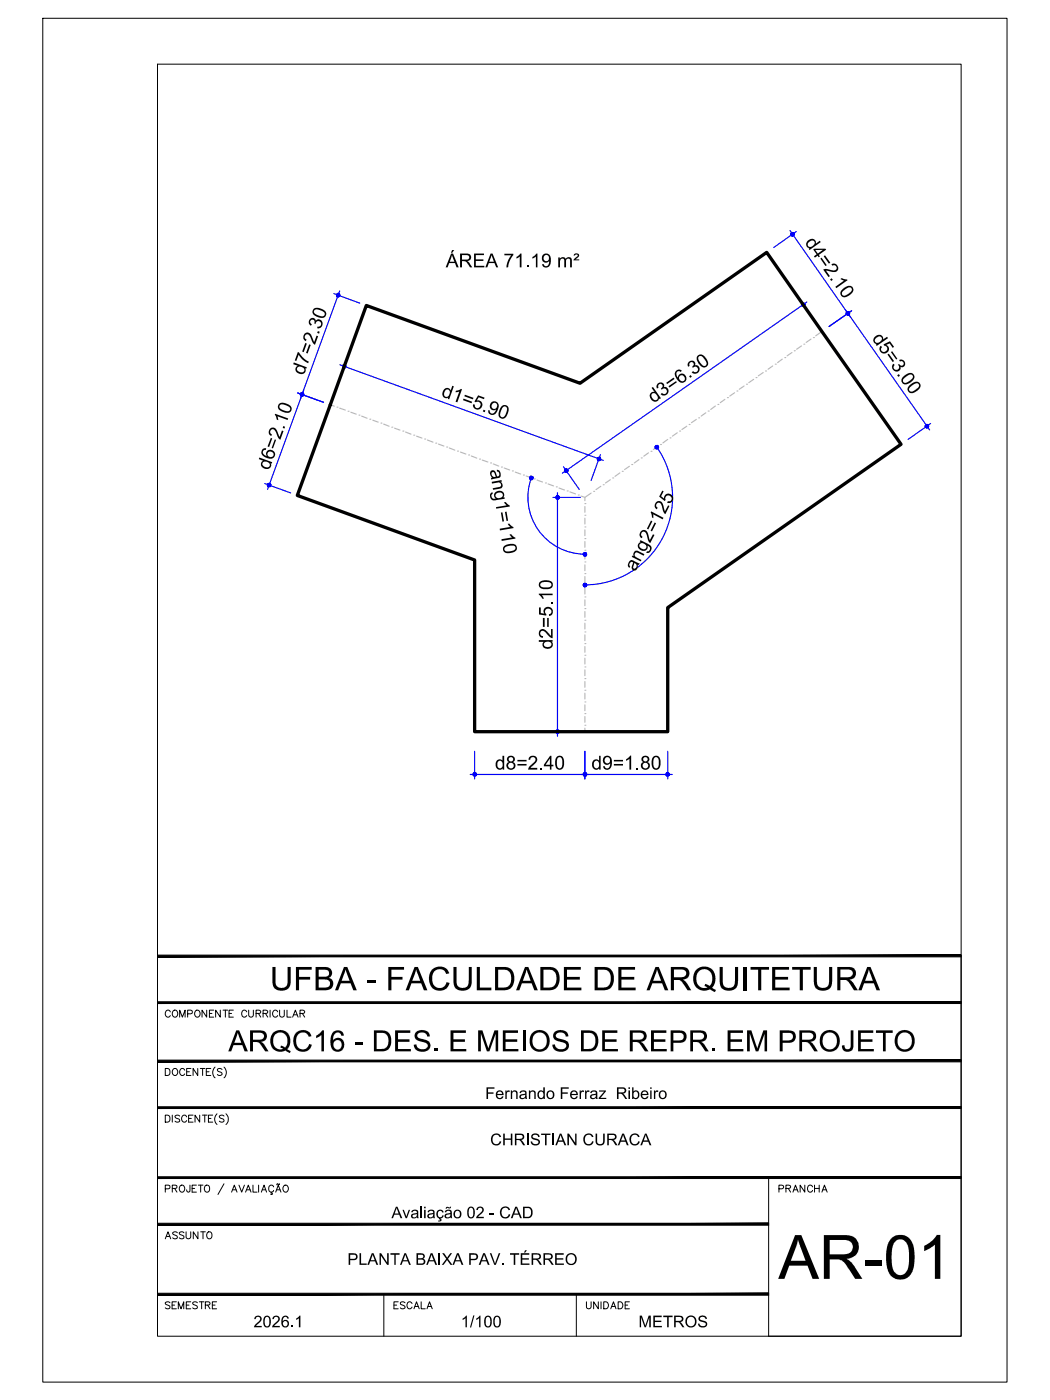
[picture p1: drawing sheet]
<svg xmlns="http://www.w3.org/2000/svg" width="229mm" height="305mm" viewBox="0 0 229 305" stroke-linecap="round" stroke-linejoin="round" font-family="sans-serif">
<!-- layer: ARQ_EIXO CINZA 04 -->
<g fill="none" stroke="#bababa" stroke-width=".25">
<path d="M168.2 79.7l-1 .7M168.8 79.3h.1M170.3 78.2l-1 .8M170.9 77.9h.1M172.4 76.8l-1 .7M172.9 76.4h.1M174.5 75.3l-1.1 .7M175 74.9h.1M176.6 73.8l-1.1 .7M177.1 73.5h.1M178.9 72.2l-1.3 .9M71.9 88.1l.9 .3"/>
<path d="M73.4 88.6h.1M74 88.9l1.2 .4M75.8 89.5h.1M76.4 89.7l1.2 .5M78.1 90.4h.1M78.7 90.6l1.2 .5M80.5 91.3h.1M81.2 91.5l1.1 .4M82.9 92.1h.1M83.5 92.3l1.2 .5M85.3 93h.1M85.9 93.2l1.2 .4"/>
<path d="M87.7 93.9h.1M88.3 94.1l1.2 .4M90.1 94.7h.1M90.7 95l1.2 .4M92.5 95.6h.1M93 95.8l1.3 .5M94.9 96.5h.1M95.5 96.7l1.1 .4M97.2 97.3h.1M97.8 97.5l1.2 .5M99.6 98.2h.1M100.2 98.4l1.2 .4"/>
<path d="M102 99.1h.1M102.6 99.3l1.2 .4M104.4 99.9h.1M139.6 99.7h.1M141.2 98.6l-1 .7M141.7 98.3h.1M143.3 97.2l-1.1 .7M143.8 96.8h.1M145.4 95.7l-1.1 .7M145.9 95.3h.1M147.4 94.2l-1 .8M148 93.9h.1"/>
<path d="M149.5 92.8l-1 .7M150 92.4h.1M151.6 91.3l-1.1 .7M152.1 91h.1M153.7 89.9l-1 .7M154.2 89.5h.1M156.3 88.1h.1M157.8 87l-1 .7M158.4 86.6h.1M159.9 85.5l-1 .7M160.4 85.1h.1M162 84l-1 .8"/>
<path d="M162.5 83.7h.1M164.1 82.6l-1.1 .7M164.6 82.2h.1M166.2 81.1l-1.1 .7M166.7 80.8h.1M105 100.2l1.2 .4M114.6 103.6l1.1 .5M116.3 104.3h.1M116.9 104.5l1.2 .4M118.7 105.2h.1M119.3 105.4l1.2 .4M121.1 106h.1"/>
<path d="M121.7 106.3l1.2 .4M123.5 106.9h.1M124.1 107.1l1.2 .4M125.9 107.8h.1M126.5 108l.8 .3M127.3 119.8h.1M127.3 117.3h.1M127.3 114.7h.1M127.3 112.2h.1M127.3 109.6h.1M127.3 110.3v1.2M127.3 112.8v1.3"/>
<path d="M127.3 115.4v1.2M127.3 117.9v1.3M128.7 107.4l-1.4 .9v.7M129.2 107h.1M130.8 105.9l-1 .7M131.3 105.5h.1M132.9 104.4l-1.1 .8M133.4 104.1h.1M135 103l-1.1 .7M135.5 102.6h.1M137 101.5l-1 .7M137.5 101.1h.1"/>
<path d="M139.1 100.1l-1 .7M127.3 137.6h.1M127.3 135h.1M127.3 132.5h.1M127.3 130h.1M127.3 127.4h.1M127.3 124.9h.1M127.3 122.3h.1M127.3 120.4v1.3M127.3 123v1.2M127.3 125.5v1.3M127.3 128.1v1.2"/>
<path d="M127.3 130.6v1.3M127.3 133.1v1.3M127.3 135.7v1.2M127.3 138.2v1.3M127.3 157.9h.1M127.3 155.4h.1M127.3 152.8h.1M127.3 150.3h.1M127.3 147.7h.1M127.3 145.2h.1M127.3 142.7h.1M127.3 140.1h.1"/>
<path d="M127.3 140.8v1.2M127.3 143.3v1.3M127.3 145.8v1.3M127.3 148.4v1.2M127.3 150.9v1.3M127.3 153.5v1.2M127.3 156v1.3M127.3 158.5v.8"/>
</g>
<!-- layer: COTA AZUL -->
<g fill="none" stroke="#00f" stroke-width=".25">
<path d="M172 50.2l30.4 43.4M173.4 50.4l-5 3.5M72.7 63.9l5.6 2.1M74 63.3l-15.7 43.3M74 79.4l57.4 20.8M75.3 78.8l-2.1 5.7M174.3 65.5l3.5 4.9M175.7 65.7l-53.3 37.3M185.4 67.6l-4.9 3.5M64.8 85.6l5.6 2M130.7 99l-2 5.6M143 97.3a19.1 19.1 0 0 1-15.6 30"/>
<path d="M202.6 92.2l-4.9 3.5M57.7 105.3l5.6 2M115.7 104a12.4 12.4 0 0 0 11.7 16.7M120.4 108.3h6M121.4 107.3v53M122.7 101.6l3.4 5M120.4 159.3h6M102.4 168.6h43.9M103.3 163.6v6M127.3 163.6v6M145.4 163.6v6"/>
</g>
<g fill="#00f" stroke="#00f" stroke-width=".22">
<path d="M74.6 79.6v.2h.4zM74.6 79.8h.4l-.3 .2zM74.7 80l.1 .1 .2-.3z"/>
<path d="M75 79.8l-.2 .3h.2zM75 79.8l.2 .3h-.2zM75 79.8l.2 .3 .1-.2z"/>
<path d="M75 79.8l.3 .1v-.2zM75 79.8l.2-.3 .1 .2zM75.1 79.4l-.1 .4 .2-.3z"/>
<path d="M74.9 79.4l.1 .4 .1-.4zM74.7 79.5l.2-.1 .1 .4zM74.7 79.5l-.1 .1 .4 .2z"/>
<path d="M130.4 99.9l.4 .1v-.1zM130.4 99.9l.3-.2 .1 .2zM130.5 99.6l-.1 .3 .3-.2z"/>
<path d="M130.3 99.6l.1 .3 .1-.3zM130.2 99.7l.1-.1 .1 .3zM130.2 99.7l-.2 .1 .4 .1z"/>
<path d="M130 99.8v.2l.4-.1zM130 100l.4-.1-.3 .3zM130.4 99.9l-.3 .3 .2 .1z"/>
<path d="M130.4 99.9l-.1 .4h.2zM130.4 99.9l.2 .3-.1 .1zM130.4 99.9l.2 .3 .2-.2z"/>
<path d="M121.2 108l.2 .3v-.4zM121.2 108l.2 .3-.3-.2zM121.1 108.1l-.1 .2h.4z"/>
<path d="M121 108.3l.1 .2 .3-.2zM121.1 108.5l.3-.2-.2 .3zM121.4 108.3l-.2 .3 .2 .1z"/>
<path d="M121.4 108.3v.4l.2-.1zM121.4 108.3l.3 .2-.1 .1zM121.4 108.3l.3 .2 .1-.2z"/>
<path d="M121.4 108.3h.4l-.1-.2zM121.6 108l.1 .1-.3 .2zM121.4 107.9v.4l.2-.3z"/>
<path d="M121.4 159.3v.4l.2-.1zM121.4 159.3l.3 .2-.1 .1zM121.4 159.3l.3 .2 .1-.2z"/>
<path d="M121.4 159.3h.4l-.1-.2zM121.6 159l.1 .1-.3 .2zM121.4 158.9v.4l.2-.3z"/>
<path d="M121.2 159l.2 .3v-.4zM121.1 159.1l.1-.1 .2 .3zM121.1 159.1l-.1 .2h.4z"/>
<path d="M121 159.3l.1 .2 .3-.2zM121.1 159.5l.3-.2-.2 .3zM121.4 159.3l-.2 .3 .2 .1z"/>
<path d="M122.9 102.7l.2 .1 .2-.4zM123.3 102.4v.4h-.2zM123.3 102.4v.4l.2-.1z"/>
<path d="M123.3 102.4l.2 .3 .1-.1zM123.3 102.4h.4l-.1 .2zM123.3 102.4h.4l-.1-.2z"/>
<path d="M123.4 102.1l-.1 .3 .3-.2zM123.2 102.1h.2l-.1 .3zM123.1 102.2l.2 .2-.1-.3z"/>
<path d="M123.1 102.2l-.2 .1 .4 .1zM122.9 102.3l.4 .1-.4 .1zM122.9 102.5v.2l.4-.3z"/>
<path d="M174.6 66.5l.1 .2 .2-.4zM174.9 66.3v.4h-.2zM174.9 66.3v.4l.2-.1z"/>
<path d="M174.9 66.3l.2 .3 .1-.1zM174.9 66.3h.4l-.1 .2zM174.9 66.3h.4l-.1-.2z"/>
<path d="M172.3 50.7l-.1 .1 .4 .2zM172.2 50.8l.4 .2-.4 .1zM172.2 51.1l.1 .1 .3-.2z"/>
<path d="M172.3 51.2l.1 .2 .2-.4zM172.6 51v.4h-.2zM172.6 51v.4l.2-.1z"/>
<path d="M172.6 51l.2 .3 .1-.1zM172.6 51h.3v.2zM172.6 51h.3l-.1-.2z"/>
<path d="M172.7 50.7l-.1 .3 .2-.2zM172.5 50.6l.2 .1-.1 .3zM172.3 50.7l.3 .3-.1-.4z"/>
<path d="M184.6 68.2l.2 .3 .2-.1zM184.6 68.2h.4v.2zM184.6 68.2h.4l-.1-.2z"/>
<path d="M184.7 67.9l-.1 .3 .3-.2zM184.6 67.9h.1l-.1 .3zM184.4 67.9l.2 .3v-.3z"/>
<path d="M184.4 67.9l-.1 .2 .3 .1zM184.3 68.1l.3 .1h-.4zM184.2 68.2l.1 .2 .3-.2z"/>
<path d="M184.3 68.4l.1 .1 .2-.3zM184.6 68.2v.4l-.2-.1zM184.6 68.2v.4l.2-.1z"/>
<path d="M184.4 67.9l-.1 .2 .3 .1zM184.3 68.1l.3 .1h-.4zM184.2 68.2l.1 .2 .3-.2z"/>
<path d="M184.3 68.4l.1 .1 .2-.3zM184.6 68.2v.4l-.2-.1zM184.6 68.2v.4l.2-.1z"/>
<path d="M184.6 68.2l.2 .3 .2-.1zM184.6 68.2h.4v.2zM184.6 68.2h.4l-.1-.2z"/>
<path d="M184.7 67.9l-.1 .3 .3-.2zM184.6 67.9h.1l-.1 .3zM184.4 67.9l.2 .3v-.3z"/>
<path d="M201.8 92.8l.2 .3 .1-.1zM201.8 92.8h.4l-.1 .2zM201.8 92.8h.4l-.1-.2z"/>
<path d="M202 92.5l-.2 .3 .3-.2zM201.8 92.4l.2 .1-.2 .3zM201.6 92.5l.2 .3v-.4z"/>
<path d="M201.6 92.5l-.1 .1 .3 .2zM201.5 92.6l.3 .2h-.4zM201.4 92.8l.1 .2 .3-.2z"/>
<path d="M201.5 93l.1 .1 .2-.3zM201.8 92.8v.4l-.2-.1zM201.8 92.8v.4l.2-.1z"/>
<path d="M65.7 85.5v.4l.2-.4zM65.5 85.6l.2-.1v.4zM65.5 85.6l-.1 .2 .3 .1z"/>
<path d="M65.4 85.8v.1h.3zM65.4 85.9h.3l-.2 .2zM65.5 86.1l.1 .1 .1-.3z"/>
<path d="M65.7 85.9l-.1 .3h.2zM65.7 85.9l.3 .2-.2 .1zM65.7 85.9l.3 .2 .1-.1z"/>
<path d="M65.7 85.9l.4 .1v-.2zM65.7 85.9l.3-.3 .1 .2zM65.9 85.5l-.2 .4 .3-.3z"/>
<path d="M58.6 105.6l-.1 .4h.1zM58.6 105.6l.2 .3-.2 .1zM58.6 105.6l.2 .3 .1-.2z"/>
<path d="M58.6 105.6l.3 .1 .1-.2zM58.6 105.6l.3-.2 .1 .1zM58.7 105.2l-.1 .4 .3-.2z"/>
<path d="M58.5 105.2l.1 .4 .1-.4zM58.3 105.3l.2-.1 .1 .4zM58.3 105.3l-.1 .2 .4 .1z"/>
<path d="M58.2 105.5v.2l.4-.1zM58.2 105.7l.4-.1-.3 .2zM58.3 105.8l.2 .2 .1-.4z"/>
<path d="M65.7 85.9l-.1 .3h.2zM65.7 85.9l.3 .2-.2 .1zM65.7 85.9l.3 .2 .1-.1z"/>
<path d="M65.7 85.9l.4 .1v-.2zM65.7 85.9l.3-.3 .1 .2zM65.9 85.5l-.2 .4 .3-.3z"/>
<path d="M65.7 85.5v.4l.2-.4zM65.5 85.6l.2-.1v.4zM65.5 85.6l-.1 .2 .3 .1z"/>
<path d="M65.4 85.8v.1h.3zM65.4 85.9h.3l-.2 .2zM65.5 86.1l.1 .1 .1-.3z"/>
<path d="M73.6 63.9v.4l.1-.4zM73.4 64l.2-.1v.4zM73.4 64l-.1 .1 .3 .2z"/>
<path d="M73.3 64.1v.2h.3zM73.3 64.3h.3l-.2 .2zM73.6 64.3l-.2 .2 .1 .1z"/>
<path d="M73.6 64.3l-.1 .3h.2zM73.6 64.3l.3 .3h-.2zM73.6 64.3l.3 .3 .1-.2z"/>
<path d="M73.6 64.3l.4 .1v-.2zM73.6 64.3l.3-.3 .1 .2zM73.7 63.9l-.1 .4 .3-.3z"/>
<path d="M127.3 168.6h.4v-.2zM127.6 168.3l.1 .1-.4 .2zM127.3 168.2v.4l.3-.3z"/>
<path d="M127.2 168.3l.1 .3v-.4zM127.2 168.3l.1 .3-.3-.2zM127 168.4v.2h.3z"/>
<path d="M127 168.6v.2l.3-.2zM127 168.8l.3-.2-.1 .3zM127.3 168.6l-.1 .3 .1 .1z"/>
<path d="M127.3 168.6v.4l.3-.1zM127.3 168.6l.4 .2-.1 .1zM127.3 168.6l.4 .2v-.2z"/>
<path d="M103 168.6v.2l.3-.2zM103 168.8l.3-.2-.1 .3zM103.3 168.6l-.1 .3 .1 .1z"/>
<path d="M103.3 168.6v.4l.2-.1zM103.3 168.6l.4 .2-.2 .1zM103.3 168.6l.4 .2v-.2z"/>
<path d="M103.3 168.6h.4v-.2zM103.5 168.3l.2 .1-.4 .2zM103.3 168.2v.4l.2-.3z"/>
<path d="M103.2 168.3l.1 .3v-.4zM103.2 168.3l.1 .3-.3-.2zM103 168.4v.2h.3z"/>
<path d="M145.4 168.6h.3v-.2zM145.5 168.3l.2 .1-.3 .2zM145.4 168.2v.4l.1-.3z"/>
<path d="M145.2 168.3l.2 .3v-.4zM145.2 168.3l.2 .3-.4-.2zM145 168.4v.2h.4z"/>
<path d="M145 168.6v.2l.4-.2zM145 168.8l.4-.2-.2 .3zM145.4 168.6l-.2 .3 .2 .1z"/>
<path d="M145.4 168.6v.4l.1-.1zM145.4 168.6l.3 .2-.2 .1zM145.4 168.6l.3 .2v-.2z"/>
<path d="M127 168.6v.2l.3-.2zM127 168.8l.3-.2-.1 .3zM127.3 168.6l-.1 .3 .1 .1z"/>
<path d="M127.3 168.6v.4l.3-.1zM127.3 168.6l.4 .2-.1 .1zM127.3 168.6l.4 .2v-.2z"/>
<path d="M127.3 168.6h.4v-.2zM127.6 168.3l.1 .1-.4 .2zM127.3 168.2v.4l.3-.3z"/>
<path d="M127.2 168.3l.1 .3v-.4zM127.2 168.3l.1 .3-.3-.2zM127 168.4v.2h.3z"/>
<path d="M115.6 103.7l.1 .4 .1-.4zM115.4 103.8l.2-.1 .1 .4zM115.4 103.8v.1l.3 .2z"/>
<path d="M115.4 103.9l-.1 .2h.4zM115.3 104.1h.4l-.3 .2zM115.4 104.3l.2 .1 .1-.3z"/>
<path d="M115.7 104.1l-.1 .3h.2zM115.7 104.1l.3 .3h-.2zM115.7 104.1l.3 .3v-.2z"/>
<path d="M115.7 104.1l.3 .1 .1-.2zM115.7 104.1l.3-.3 .1 .2zM115.8 103.7l-.1 .4 .3-.3z"/>
<path d="M127.3 120.7h.4v-.2zM127.6 120.4l.1 .1-.4 .2zM127.3 120.3v.4l.3-.3z"/>
<path d="M127.2 120.4l.1 .3v-.4zM127.2 120.4l.1 .3-.3-.2zM127 120.5v.2h.3z"/>
<path d="M127 120.7v.2l.3-.2zM127 120.9l.3-.2-.1 .3zM127.3 120.7l-.1 .3 .1 .1z"/>
<path d="M127.3 120.7v.4l.3-.1zM127.3 120.7l.4 .2-.1 .1zM127.3 120.7l.4 .2v-.2z"/>
<path d="M127 127.4v.2l.3-.2zM127 127.6l.3-.2-.1 .3zM127.3 127.4l-.1 .3 .1 .1z"/>
<path d="M127.3 127.4v.4l.3-.1zM127.3 127.4l.4 .2-.1 .1zM127.3 127.4l.4 .2v-.2z"/>
<path d="M127.3 127.4h.4v-.2zM127.6 127l.1 .2-.4 .2zM127.3 127v.4l.3-.4z"/>
<path d="M127.2 127l.1 .4v-.4zM127.2 127l.1 .4-.3-.2zM127 127.2v.2h.3z"/>
<path d="M142.8 97l-.1 .2 .3 .1zM142.7 97.2l.3 .1-.4 .1zM142.6 97.4l.1 .2 .3-.3z"/>
<path d="M142.7 97.6l.1 .1 .2-.4zM143 97.3v.4h-.2zM143 97.3v.4h.2z"/>
<path d="M143 97.3l.2 .4 .1-.2zM143 97.3h.4l-.1 .2zM143 97.3h.4l-.1-.2z"/>
<path d="M143.1 97l-.1 .3 .3-.2zM143 97h.1l-.1 .3zM142.8 97l.2 .3v-.3z"/>
</g>
<!-- layer: 0 -->
<path d="M79.8 66.5l46.5 16.9 40.6-28.5 29.3 41.8-50.8 35.6v27h-42.1v-37.4l-38.6-14z" fill="none" stroke="#000" stroke-width=".72"/>
<!-- layer: MRG_EXTERNA -->
<path d="M9.3 4h209.9v296.9h-209.9z" fill="none" stroke="#000" stroke-width=".22"/>
<!-- layer: MRG_INTERNA -->
<path d="M34.3 14h175v276.9h-175z" fill="none" stroke="#000" stroke-width=".22"/>
<!-- layer: SIMB_01 -->
<g fill="#000" stroke="#000" stroke-width=".22">
<path d="M34.3 218.1v.4l175-.4zM34.3 218.5l175-.4v.4z"/>
<path d="M34.3 207.9v.4l175-.4zM34.3 208.3l175-.4v.4z"/>
<path d="M34.3 230.8v.4l175-.4zM34.3 231.2l175-.4v.4z"/>
<path d="M34.3 256.2v.4l175-.4zM34.3 256.6l175-.4v.4z"/>
<path d="M34.3 241v.3l175-.3zM34.3 241.3l175-.3v.3z"/>
<path d="M34.3 266.3v.4l133-.4zM34.3 266.7l133-.4v.4z"/>
<path d="M34.3 282h133v-.4zM34.3 281.6h133l-133 .4z"/>
</g>
<g fill="none" stroke="#000" stroke-width=".22">
<path d="M45 219.9v1.5l-1-1.5v1.5M46.5 219.9h-.9v1.5h.9M48 219.9v1.5l-1.1-1.5v1.5M48.6 219.9h1M49.1 219.9v1.5M50.8 219.9h-.9v1.5h.9M54.1 219.9v1.1l.5 .4h.3l.3-.4v-1.1M58.8 219.9v1.5M60.9 219.9v1.1l.4 .4 .5-.2 .1-1.3M62.5 219.9v1.5h.9M209.3 208.1v82.8h-42v-34.5M36 232.6h.5a.82 .82 0 0 1 .5 .8 .82 .82 0 0 1-.5 .7h-.5z"/>
<path d="M37.1 220.3a.56 .56 0 0 0-.7-.4 .56 .56 0 0 0-.4 .6 .63 .63 0 0 0 .2 .8 .63 .63 0 0 0 .9-.2M37.7 220.1a.72 .72 0 0 1 1 .2 .72 .72 0 0 1-.3 1.1 .72 .72 0 0 1-.9-.4 .72 .72 0 0 1 .2-.9zM37.7 232.8a.72 .72 0 0 1 1 .2 .72 .72 0 0 1-.3 1.1 .72 .72 0 0 1-.9-.4 .72 .72 0 0 1 .2-.9zM39.1 221.4v-1.5l.6 1.5 .6-1.5v1.5M40.2 233a.56 .56 0 0 0-.6-.4 .56 .56 0 0 0-.5 .6 .63 .63 0 0 0 .3 .8 .63 .63 0 0 0 .8-.2M40.6 233.3h.6M40.9 220.7l.9-.1v-.5l-.3-.2h-.6v1.5M41.6 232.6h-1v1.5h1M42.7 220a.71 .71 0 0 1 .9 .7 .71 .71 0 0 1-.9 .7l-.3-.5v-.4zM43.1 232.6v1.5l-1.1-1.5v1.5M43.6 232.6h1M44.1 232.6v1.5"/>
<path d="M44.9 233.3h.6M45.6 220.6h.5M45.9 232.6h-1v1.5h1M46.8 232.3a1.57 1.57 0 0 0 0 2.4M48.3 232.8l-.3-.2-.7 .2 .2 .4 .5 .2 .3 .3v.2l-.3 .2-.7-.2M48.8 232.3a1.57 1.57 0 0 1 0 2.4M49.9 220.6h.5M53.7 220.3a.56 .56 0 0 0-.6-.4 .56 .56 0 0 0-.5 .6 .63 .63 0 0 0 .3 .8 .63 .63 0 0 0 .8-.2M55.8 220.6h.8l.2-.4-.4-.3h-.6v1.5M56.3 220.6l.5 .8M57.3 220.6h.8l.2-.4-.4-.3h-.6v1.5M57.8 220.6l.5 .8"/>
<path d="M60.5 220.3a.56 .56 0 0 0-.7-.4 .56 .56 0 0 0-.4 .6 .63 .63 0 0 0 .2 .8 .63 .63 0 0 0 .9-.2M63.7 221.4l.6-1.5 .6 1.5M63.9 220.9h.7M65.3 220.6h.9l.1-.4-.3-.3h-.7v1.5M65.8 220.6l.5 .8M36 242.8h.5a.82 .82 0 0 1 .5 .7 .82 .82 0 0 1-.5 .8h-.5zM36 258.8l.9-.1 .1-.6-1-.1v1.5M37.5 258.7l1-.1v-.5l-1-.1v1.5M37.5 242.8v1.5M38 258.7l.5 .8M39.1 243l-.3-.2-.7 .2 .2 .4 .7 .3 .1 .2v.2l-.3 .2-.7-.2M39.2 258.2a.72 .72 0 0 1 1 .2 .72 .72 0 0 1-.3 1.1 .72 .72 0 0 1-.9-.4 .72 .72 0 0 1 .2-.9z"/>
<path d="M40.6 243.2a.56 .56 0 0 0-.6-.4 .56 .56 0 0 0-.5 .6 .63 .63 0 0 0 .3 .8 .63 .63 0 0 0 .8-.2M41.1 243.5h.6M41.4 258l-.1 1.4-.4 .1-.2-.1-.1-.4M41.8 258.7h.6M42 242.8h-.9v1.5h.9M42.8 258h-1v1.5h1M43.2 258h1M43.5 242.8v1.5l-1-1.5v1.5M43.7 258v1.5M44.1 242.8h1M44.6 242.8v1.5M44.6 258.2a.63 .63 0 0 1 .8-.1 .63 .63 0 0 1 .2 .9 .57 .57 0 0 1-.5 .6 .57 .57 0 0 1-.6-.6z"/>
<path d="M45.4 243.5h.5M46.3 242.8h-.9v1.5h.9M47.2 242.5a1.57 1.57 0 0 0 0 2.3M48.8 243l-.4-.2-.6 .2 .1 .4 .7 .3 .2 .2v.2l-.4 .2-.6-.2M48.8 257.7l-1.3 2.4M49.2 242.5a1.57 1.57 0 0 1 0 2.3M50.4 259.5l.6-1.5 .6 1.5M50.7 259h.7M52 258l.6 1.5 .6-1.5M53.5 259.5l.6-1.5 .6 1.5M53.7 259h.7M55.1 258v1.5h.9"/>
<path d="M56.3 258v1.5M56.9 259.5l.6-1.5 .5 1.5M57.1 259h.7M59.1 259.5v.3l.2 .2h-.4M59.6 258.4a.6 .6 0 0 0-.9-.3 .6 .6 0 0 0-.2 .9 .54 .54 0 0 0 .4 .5 .54 .54 0 0 0 .7-.3M60 259.5l.6-1.5 .6 1.5M60.2 259h.8M60.3 257.8l-.1 .1M60.3 257.8h.2M60.5 257.8l.1 .1M60.6 257.9h.2M60.9 257.7l-.1 .2"/>
<path d="M61.8 258.2a.72 .72 0 0 1 1 .2 .72 .72 0 0 1-.3 1.1 .72 .72 0 0 1-.9-.4 .72 .72 0 0 1 .2-.9zM83.6 281.8v9.1M125.5 281.8v9.1"/>
</g>
<text font-size="13.3" x="169.5" y="278.4">AR-01</text>
<text font-size="7.1" x="58.8" y="215.6">UFBA - FACULDADE DE ARQUITETURA</text>
<text font-size="6.4" x="49.7" y="228.9">ARQC16 - DES. E MEIOS DE REPR. EM PROJETO</text>
<g font-size="4.4">
<text x="168.3" y="260.7">PRANCHA</text>
<text x="34.9" y="270.9">ASSUNTO</text>
<text x="34.9" y="286.1">SEMESTRE</text>
<text x="84.7" y="286.1">ESCALA</text>
<text x="126.3" y="286.1">UNIDADE</text>
</g>
<g font-size="4.2">
<text x="175.1" y="52.8" transform="rotate(55 175.1 52.8)">d4=2.10</text>
<text x="97.1" y="58.2">ÁREA 71.19 m²</text>
<text x="189.7" y="73.7" transform="rotate(55 189.7 73.7)">d5=3.00</text>
<text x="66.1" y="81.9" transform="rotate(-70 66.1 81.9)">d7=2.30</text>
<text x="95.9" y="86.2" transform="rotate(20 95.9 86.2)">d1=5.90</text>
<text x="142.2" y="87.9" transform="rotate(-35 142.2 87.9)">d3=6.30</text>
<text x="58.6" y="102.5" transform="rotate(-70 58.6 102.5)">d6=2.10</text>
<text x="106.6" y="102.3" transform="rotate(80 106.6 102.3)">ang1=110</text>
<text x="138.3" y="124.5" transform="rotate(-63 138.3 124.5)">ang2=125</text>
<text x="120.3" y="141.4" transform="rotate(-90 120.3 141.4)">d2=5.10</text>
<text x="107.7" y="167.6">d8=2.40</text>
<text x="128.7" y="167.6">d9=1.80</text>
</g>
<g font-size="3.5">
<text x="105.6" y="239.3">Fernando Ferraz Ribeiro</text>
<text x="106.7" y="249.3">CHRISTIAN CURACA</text>
<text x="85.2" y="265.2">Avaliação 02 - CAD</text>
<text x="75.6" y="275.4">PLANTA BAIXA PAV. TÉRREO</text>
<text x="55.2" y="289">2026.1</text>
<text x="100.3" y="289">1/100</text>
<text x="139" y="289">METROS</text>
</g>
</svg>
